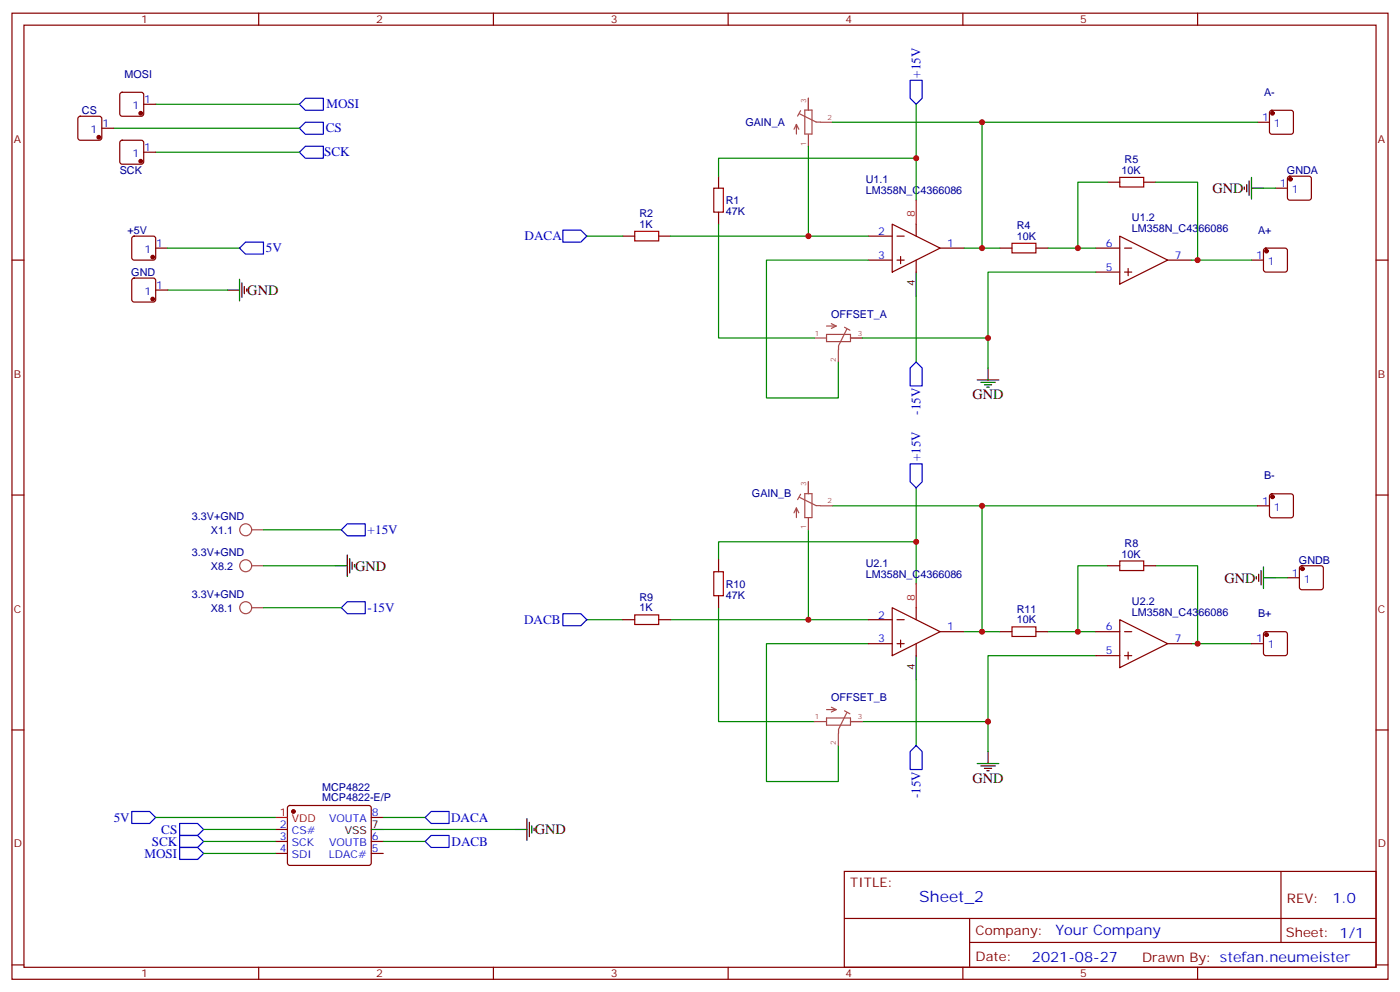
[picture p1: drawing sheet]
<svg xmlns="http://www.w3.org/2000/svg" width="412mm" height="292mm" viewBox="0 0 412 292" stroke-linecap="round" stroke-linejoin="round" font-family="sans-serif">
<g fill="none" stroke="#870000" stroke-width=".35">
<path d="M3.5 3.9h405.4v284.3h-405.4zM7.1 7.4h398.2v277.3h-398.2zM76.2 3.9v3.5M145.3 3.9v3.5M214.5 3.9v3.5M283.6 3.9v3.5M352.8 3.9v3.5M23.2 34.4l.4-.2h5.7l.5 .2 .2 .5v5.7l-.2 .5-.5 .2h-5.7l-.5-.3-.2-.4v-5.7zM30 37.7h3.5M35.5 27.4l.5-.2h5.6l.5 .2 .2 .5v5.6l-.2 .5-.5 .2h-5.6l-.5-.2-.2-.5v-5.6zM42.3 30.7h3.6M370.4 36h3.5"/>
<path d="M374.2 32.7l.4-.2h5.7l.5 .2 .2 .5v5.6l-.2 .5-.5 .2h-5.7l-.4-.2-.3-.5v-5.6zM35.5 41.5l.5-.2h5.6l.5 .2 .2 .5v5.6l-.2 .5-.5 .2h-5.6l-.5-.2-.2-.5v-5.6zM42.3 44.8h3.6M211.7 51.9v3.5M326.3 53.6h3.5M336.9 53.6h3.5M375.7 55.4h3.5M379.5 52.1l.4-.2h5.7l.5 .2 .2 .5v5.6l-.2 .5-.5 .2h-5.7l-.5-.2-.2-.5v-5.6zM3.5 76.6h3.6M39 69.7l.5-.2h5.7l.5 .2 .2 .5v5.6l-.3 .5-.4 .3h-5.7l-.5-.3-.2-.5v-5.6zM45.9 73h3.5M183.4 69.5h3.6"/>
<path d="M194 69.5h3.6M211.7 62.4v3.6M255.8 76.6h7M255.8 69.5h7M262.8 66l14.1 7-14.1 7.1zM264.2 76.6h2.1M264.2 69.5h2.1M265.3 75.5v2.1M269.9 66v3.5M269.9 76.6v3.5M276.9 73h7.1M294.6 73h3.5"/>
<path d="M305.2 73h3.5M322.8 73h7M329.8 69.5l14.2 7.1-14.2 7zM331.3 73h2.1M332.3 79v2.1M344 76.6h7M368.7 76.6h3.5M372.4 73.2l.5-.2h5.6l.5 .2 .2 .5v5.7l-.2 .5-.5 .2h-5.6l-.5-.3-.2-.4v-5.7zM405.3 76.6h3.6M39 82.1l.5-.3h5.7l.5 .3 .2 .4v5.7l-.3 .5-.4 .2h-5.7l-.5-.2-.2-.5v-5.7zM45.9 85.4h3.5M322.8 80.1h7"/>
<path d="M331.3 80.1h2.1M3.5 145.7h3.6M370.4 148.9h3.5M374.2 145.6l.4-.3h5.7l.5 .3 .2 .4v5.7l-.2 .5-.5 .2h-5.7l-.4-.2-.3-.5v-5.7zM405.3 145.7h3.6M211.7 164.7v3.6M211.7 175.3v3.6M262.8 178.9l14.1 7-14.1 7.1zM269.9 178.9v3.5M326.3 166.5h3.5M336.9 166.5h3.5M379.2 170h3.6"/>
<path d="M383 166.7l.5-.2h5.6l.5 .2 .2 .5v5.7l-.2 .5-.5 .2h-5.6l-.5-.3-.2-.4v-5.7zM183.4 182.4h3.6M194 182.4h3.6M255.8 189.4h7M255.8 182.4h7M264.2 189.4h2.1M264.2 182.4h2.1M265.3 188.4v2.1M269.9 189.4v3.6M276.9 185.9h7.1M294.6 185.9h3.5M305.2 185.9h3.5"/>
<path d="M322.8 185.9h7M322.8 193h7M329.8 182.4l14.2 7-14.2 7.1zM331.3 185.9h2.1M331.3 193h2.1M332.3 191.9v2.1M344 189.4h7M368.7 189.4h3.5M372.4 186.1l.5-.2h5.6l.5 .2 .2 .5v5.7l-.2 .5-.5 .2h-5.6l-.5-.3-.2-.4v-5.7zM3.5 214.8h3.6M405.3 214.8h3.6M84.9 237.3l.5-.2h23.3l.5 .2 .2 .5-.1 16.5-.6 .4-23.6-.1-.4-.6v-16.2z"/>
<path d="M81.1 244.1h3.6M81.1 247.6h3.6M81.1 251.2h3.6M109.4 247.6h3.5M109.4 251.2h3.5M109.4 240.6h3.5M248.7 256.5h156.6v28.2h-156.6zM377.3 256.5v20.9M248.7 270.3h156.5M285.6 277.4h119.6M285.6 270.3v14.1M3.5 284h3.6"/>
<path d="M76.2 284.7v3.5M145.3 284.7v3.5M214.5 284.7v3.5M283.6 284.7v3.5M352.8 284.7v3.5M405.3 284h3.6"/>
</g>
<g fill="none" stroke="#a64a4a" stroke-width=".35">
<path d="M234.6 36.6v2.9M234.6 36.6l-.7 1.4M234.6 36.6l.7 1.4M235.5 33.5l4.9 2.4h1.3M235.8 32.6l-.9 1.6M237.1 32.4h2.1v7.1h-2.1zM238.1 28.9v3.5M238.1 39.6v3.4M241.7 36h3.5M239.9 99.5h3.5M243.5 98.4h7v2.1h-7zM243.5 96h2.8"/>
<path d="M244.9 95.2l1.4 .8M246.3 96l-1.4 .7M248.8 96.3l1.6 .9M249.4 96.9l-2.4 4.9v1.2M250.5 99.5h3.6M246.9 103.1v3.4M74.1 155.8a1.76 1.76 0 0 0-2.7-1.4 1.76 1.76 0 0 0 .1 3.1 1.76 1.76 0 0 0 2.6-1.6h3.5M234.6 149.5v2.8M234.6 149.5l-.7 1.4M234.6 149.5l.7 1.4M235.5 146.4l4.9 2.4h1.3M235.8 145.5l-.9 1.6"/>
<path d="M237.1 145.3h2.1v7h-2.1zM238.1 141.8v3.5M238.1 152.5v3.4M241.7 148.9h3.5M74.1 166.4a1.76 1.76 0 0 0-2.7-1.4 1.76 1.76 0 0 0 .1 3 1.76 1.76 0 0 0 2.6-1.5h3.5M74.1 178.7a1.76 1.76 0 0 0-2.7-1.3 1.76 1.76 0 0 0 .1 3 1.76 1.76 0 0 0 2.6-1.5h3.5M239.9 212.4h3.5M243.5 211.3h7v2.1h-7zM243.5 208.8h2.8M244.9 208.1l1.4 .7M246.3 208.8l-1.4 .7M246.9 216v3.4"/>
<path d="M248.8 209.2l1.6 .9M249.4 209.8l-2.4 4.9v1.2M250.5 212.4h3.6"/>
</g>
<g fill="#870000" stroke="#870000" stroke-width=".35">
<circle cx="86.4" cy="238.8" r=".53"/>
<circle cx="45" cy="88" r=".53"/>
<circle cx="373.1" cy="73.9" r=".53"/>
<circle cx="374.8" cy="33.3" r=".53"/>
<circle cx="374.8" cy="146.2" r=".53"/>
<circle cx="373.1" cy="186.8" r=".53"/>
<circle cx="45" cy="75.7" r=".53"/>
<circle cx="41.5" cy="47.4" r=".53"/>
<circle cx="29.1" cy="40.4" r=".53"/>
<circle cx="41.5" cy="33.3" r=".53"/>
<circle cx="380.1" cy="52.7" r=".53"/>
<circle cx="383.6" cy="167.4" r=".53"/>
</g>
<path d="M269.9 58.9v7.1M269.9 171.8v7.1M81.1 240.6h3.6" fill="none" stroke="#f00" stroke-width=".35"/>
<g fill="none" stroke="#000" stroke-width=".35">
<path d="M366.5 55v.7M367.2 54.3v2.1M367.9 53.3v4.2M368.7 55.4h3.5M368.7 52.2v6.4M67 85.4h3.6M70.6 82.2v6.3M71.3 83.3v4.2M72 84.3v2.1M72.7 85v.7M269.9 80.1v7M287.9 111.8h6.3"/>
<path d="M288.9 112.5h4.3M290 113.2h2.1M290.7 113.9h.7M291 108.3v3.5M98.8 166.5h3.5M102.3 163.3v6.4M103 164.4v4.2M103.7 165.5v2.1M104.4 166.2v.7M370.1 169.7v.7M370.8 169v2.1M371.5 167.9v4.3"/>
<path d="M372.2 170h3.5M372.2 166.9v6.3M269.9 193v7M287.9 224.7h6.3M288.9 225.4h4.3M290 226.1h2.1M290.7 226.8h.7M291 221.2v3.5M109.4 244.1h3.5M151.7 244.1h3.5M155.2 240.9v6.4M155.9 242v4.2"/>
<path d="M156.6 243.1v2.1M157.3 243.8v.7"/>
</g>
<g fill="none" stroke="#00f" stroke-width=".35">
<path d="M88.2 37.7l1.8-1.7h5.2v3.5h-5.2zM90 28.9h5.2v3.6h-5.2l-1.8-1.8zM268.1 23.6h3.5v5.3l-1.7 1.8-1.8-1.8zM88.2 44.8l1.8-1.8h5.2v3.6h-5.2zM70.6 73l1.7-1.7h5.3v3.5h-5.3zM165.8 67.7h5.3l1.8 1.8-1.8 1.8h-5.3zM268.1 108.3l1.8-1.8 1.7 1.8v5.3h-3.5zM268.1 136.5h3.5v5.3l-1.7 1.8-1.8-1.8zM100.5 155.9l1.8-1.7h5.3v3.5h-5.3zM100.5 178.9l1.8-1.8h5.3v3.5h-5.3zM165.8 180.6h5.3l1.8 1.8-1.8 1.7h-5.3zM38.8 238.8h5.3l1.8 1.8-1.8 1.8h-5.3z"/>
<path d="M268.1 221.2l1.8-1.8 1.7 1.8v5.3h-3.5zM52.9 242.4h5.3l1.8 1.7-1.8 1.8h-5.3zM52.9 245.9h5.3l1.8 1.7-1.8 1.8h-5.3zM52.9 249.4h5.3l1.8 1.8-1.8 1.7h-5.3zM125.2 240.6l1.8-1.8h5.3v3.6h-5.3zM127 245.9h5.3v3.5h-5.3l-1.8-1.8z"/>
</g>
<g fill="none" stroke="#008700" stroke-width=".35">
<path d="M33.5 37.7h54.7M45.9 30.7h42.3M245.2 36h44.1v37M269.9 30.7v28.2M289.3 36h81.1M45.9 44.8h42.3M238.1 43v26.5M269.9 46.6h-58.2v5.3M326.3 53.6h-8.8v19.4M340.4 53.6h12.4v23M372.2 55.4h3.5M49.4 73h21.2"/>
<path d="M172.9 69.5h10.5M197.6 69.5h58.2M211.7 66v33.5h28.2M255.8 76.6h-30v40.5h21.1v-10.6M284 73h10.6M308.7 73h14.1M351 76.6h17.7M49.4 85.4h17.6M254 99.5h37v8.8M269.9 87.1v19.4M322.8 80.1h-31.8v19.4M77.6 155.9h22.9"/>
<path d="M238.1 155.9v26.5M245.2 148.9h44.1v37M269.9 159.5h-58.2v5.2M269.9 143.6v28.2M289.3 148.9h81.1M77.6 178.9h22.9M77.6 166.5h21.2M211.7 178.9v33.5h28.2M326.3 166.5h-8.8v19.4M340.4 166.5h12.4v22.9M375.7 170h3.5M172.9 182.4h10.5"/>
<path d="M197.6 182.4h58.2M255.8 189.4h-30v40.6h21.1v-10.6M284 185.9h10.6M308.7 185.9h14.1M322.8 193h-31.8v19.4M351 189.4h17.7M254 212.4h37v8.8M269.9 200v19.4M45.9 240.6h35.2M60 247.6h21.1M60 244.1h21.1M60 251.2h21.1"/>
<path d="M112.9 240.6h12.3M112.9 247.6h12.3M112.9 244.1h38.8"/>
</g>
<path d="M210.3 55.4h2.8v7h-2.8zM329.8 52.2h7.1v2.8h-7.1zM187 68.1h7v2.8h-7zM298.1 71.6h7.1v2.8h-7.1zM210.3 168.3h2.8v7h-2.8zM329.8 165.1h7.1v2.8h-7.1zM187 181h7v2.8h-7zM298.1 184.5h7.1v2.8h-7.1z" fill="none" stroke="#a10000" stroke-width=".35"/>
<g fill="#c00">
<circle cx="269.9" cy="46.6" r=".88"/>
<circle cx="291" cy="99.5" r=".88"/>
<circle cx="317.5" cy="73" r=".88"/>
<circle cx="238.1" cy="69.5" r=".88"/>
<circle cx="289.3" cy="73" r=".88"/>
<circle cx="289.3" cy="36" r=".88"/>
<circle cx="352.8" cy="76.6" r=".88"/>
<circle cx="352.8" cy="189.4" r=".88"/>
<circle cx="289.3" cy="148.9" r=".88"/>
<circle cx="289.3" cy="185.9" r=".88"/>
<circle cx="238.1" cy="182.4" r=".88"/>
<circle cx="317.5" cy="185.9" r=".88"/>
<circle cx="291" cy="212.4" r=".88"/>
<circle cx="269.9" cy="159.5" r=".88"/>
</g>
<text font-size="4.6" fill="#00f" x="270.8" y="265.5">Sheet_2</text>
<g font-size="4.2">
<text x="357.2" y="56.8">GND</text>
<text x="72.8" y="86.8">GND</text>
<text x="286.5" y="117.5">GND</text>
<text x="104.6" y="167.9">GND</text>
<text x="360.7" y="171.4">GND</text>
<text x="286.5" y="230.4">GND</text>
<text x="157.5" y="245.6">GND</text>
</g>
<g font-size="4.2" fill="#00f">
<text x="392.5" y="265.7">1.0</text>
<text x="310.9" y="275.3">Your Company</text>
<text x="304" y="283.1">2021-08-27</text>
</g>
<g font-size="3.9" fill="#00f">
<text x="271.1" y="22.9" transform="rotate(-90 271.1 22.9)">+15V</text>
<text x="96.1" y="31.9">MOSI</text>
<text x="95.9" y="39">CS</text>
<text x="95.5" y="46">SCK</text>
<text x="154.5" y="70.7">DACA</text>
<text x="78.3" y="74.3">5V</text>
<text x="271.1" y="122" transform="rotate(-90 271.1 122)">-15V</text>
<text x="271.1" y="135.8" transform="rotate(-90 271.1 135.8)">+15V</text>
<text x="108.3" y="157.2">+15V</text>
<text x="108.3" y="180.1">-15V</text>
<text x="154.4" y="183.6">DACB</text>
<text x="271.1" y="234.9" transform="rotate(-90 271.1 234.9)">-15V</text>
<text x="33.5" y="241.9">5V</text>
<text x="47.5" y="245.4">CS</text>
<text x="132.9" y="241.9">DACA</text>
<text x="44.7" y="248.9">SCK</text>
<text x="133" y="249">DACB</text>
<text x="42.5" y="252.4">MOSI</text>
</g>
<g font-size="3.9" fill="#800">
<text x="250.5" y="261.1">TITLE:</text>
<text x="379.1" y="265.7">REV:</text>
<text x="287.4" y="275.3">Company:</text>
<text x="378.7" y="275.9">Sheet: 1/1</text>
<text x="287.4" y="282.9">Date:</text>
<text x="336.4" y="283">Drawn By: stefan.neumeister</text>
</g>
<g font-size="3.2" fill="#800">
<text x="41.6" y="6.9">1</text>
<text x="110.8" y="6.9">2</text>
<text x="179.9" y="6.9">3</text>
<text x="249.1" y="6.9">4</text>
<text x="318.2" y="6.9">5</text>
<text x="4.1" y="42">A</text>
<text x="405.9" y="42">A</text>
<text x="4.1" y="111.1">B</text>
<text x="405.9" y="111.1">B</text>
<text x="4.1" y="180.3">C</text>
<text x="405.9" y="180.3">C</text>
<text x="4.1" y="249.4">D</text>
<text x="405.9" y="249.4">D</text>
<text x="41.6" y="287.7">1</text>
<text x="110.8" y="287.7">2</text>
<text x="179.9" y="287.7">3</text>
<text x="249.1" y="287.7">4</text>
<text x="318.2" y="287.7">5</text>
</g>
<g font-size="3.2" fill="#000080">
<text x="36.7" y="22.9">MOSI</text>
<text x="372.3" y="28.2">A-</text>
<text x="24.1" y="33.6">CS</text>
<text x="219.6" y="37.1">GAIN_A</text>
<text x="35.3" y="51.2">SCK</text>
<text x="255.1" y="54">U1.1</text>
<text x="330.4" y="51.2">10K</text>
<text x="331.3" y="48">R5</text>
<text x="379.1" y="51.2">GNDA</text>
<text x="255.1" y="57.1">LM358N_C4366086</text>
<text x="188.4" y="63.9">R2</text>
<text x="213.8" y="63.3">47K</text>
<text x="213.8" y="60">R1</text>
<text x="333.4" y="65.1">U1.2</text>
<text x="37.6" y="68.9">+5V</text>
<text x="188.4" y="67">1K</text>
<text x="299.5" y="70.6">10K</text>
<text x="299.5" y="67.4">R4</text>
<text x="333.4" y="68.3">LM358N_C4366086</text>
<text x="370.6" y="68.7">A+</text>
<text x="38.7" y="81.2">GND</text>
<text x="244.8" y="93.6">OFFSET_A</text>
<text x="372.3" y="141.1">B-</text>
<text x="221.5" y="146.4">GAIN_B</text>
<text x="56.5" y="153.1">3.3V+GND</text>
<text x="62.2" y="157.1">X1.1</text>
<text x="331.3" y="160.9">R8</text>
<text x="56.5" y="163.7">3.3V+GND</text>
<text x="62.2" y="167.7">X8.2</text>
<text x="255.1" y="166.9">U2.1</text>
<text x="330.4" y="164.1">10K</text>
<text x="382.6" y="165.9">GNDB</text>
<text x="213.8" y="172.9">R10</text>
<text x="255.1" y="170">LM358N_C4366086</text>
<text x="56.5" y="176">3.3V+GND</text>
<text x="188.4" y="179.9">1K</text>
<text x="188.4" y="176.8">R9</text>
<text x="213.8" y="176.2">47K</text>
<text x="333.4" y="178">U2.2</text>
<text x="62.2" y="180">X8.1</text>
<text x="299.5" y="183.4">10K</text>
<text x="299.5" y="180.3">R11</text>
<text x="333.4" y="181.2">LM358N_C4366086</text>
<text x="370.6" y="181.6">B+</text>
<text x="244.8" y="206.4">OFFSET_B</text>
<text x="94.9" y="232.7">MCP4822</text>
<text x="94.9" y="235.9">MCP4822-E/P</text>
</g>
<g font-size="3.2" fill="#00f">
<text x="39" y="32.1">1</text>
<text x="42.5" y="30.3">1</text>
<text x="371.8" y="35.6">1</text>
<text x="26.7" y="39.2">1</text>
<text x="30.2" y="37.4">1</text>
<text x="375.2" y="37.4">1</text>
<text x="39" y="46.2">1</text>
<text x="42.5" y="44.4">1</text>
<text x="377" y="55">1</text>
<text x="380.5" y="56.8">1</text>
<text x="258.7" y="69.1">2</text>
<text x="42.5" y="74.4">1</text>
<text x="46" y="72.7">1</text>
<text x="258.7" y="76.2">3</text>
<text x="279" y="72.7">1</text>
<text x="325.7" y="72.7">6</text>
<text x="346.1" y="76.2">7</text>
<text x="370" y="76.2">1</text>
<text x="373.5" y="78">1</text>
<text x="325.7" y="79.7">5</text>
<text x="42.5" y="86.8">1</text>
<text x="46" y="85">1</text>
<text x="371.8" y="148.5">1</text>
<text x="375.2" y="150.3">1</text>
<text x="380.6" y="169.7">1</text>
<text x="384.1" y="171.4">1</text>
<text x="258.7" y="182">2</text>
<text x="279" y="185.6">1</text>
<text x="325.7" y="185.6">6</text>
<text x="258.7" y="189.1">3</text>
<text x="346.1" y="189.1">7</text>
<text x="370" y="189.1">1</text>
<text x="373.5" y="190.9">1</text>
<text x="325.7" y="192.6">5</text>
<text x="82.5" y="243.8">2</text>
<text x="86" y="245.5">CS#</text>
<text x="96.9" y="242">VOUTA</text>
<text x="109.5" y="240.2">8</text>
<text x="82.5" y="247.3">3</text>
<text x="82.5" y="250.8">4</text>
<text x="86" y="249.1">SCK</text>
<text x="96.9" y="249.1">VOUTB</text>
<text x="109.5" y="250.8">5</text>
<text x="109.5" y="247.3">6</text>
<text x="86" y="252.6">SDI</text>
<text x="96.9" y="252.6">LDAC#</text>
</g>
<g font-size="3.2" fill="#f00">
<text x="269.5" y="63.9" transform="rotate(-90 269.5 63.9)">8</text>
<text x="269.5" y="176.7" transform="rotate(-90 269.5 176.7)">8</text>
<text x="82.5" y="240.2">1</text>
<text x="86" y="242">VDD</text>
</g>
<g font-size="3.2">
<text x="269.5" y="84.2" transform="rotate(-90 269.5 84.2)">4</text>
<text x="269.5" y="197.1" transform="rotate(-90 269.5 197.1)">4</text>
<text x="101.6" y="245.5">VSS</text>
<text x="109.5" y="243.8">7</text>
</g>
<g font-size="2.1" fill="#a54b4b">
<text x="237.4" y="30.3" transform="rotate(-90 237.4 30.3)">3</text>
<text x="243.8" y="35.2">2</text>
<text x="237.4" y="42.9" transform="rotate(-90 237.4 42.9)">1</text>
<text x="240" y="98.8">1</text>
<text x="252.7" y="98.8">3</text>
<text x="246.2" y="106.5" transform="rotate(-90 246.2 106.5)">2</text>
<text x="237.4" y="143.2" transform="rotate(-90 237.4 143.2)">3</text>
<text x="243.8" y="148.1">2</text>
<text x="237.4" y="155.8" transform="rotate(-90 237.4 155.8)">1</text>
<text x="240" y="211.7">1</text>
<text x="252.7" y="211.7">3</text>
<text x="246.2" y="219.4" transform="rotate(-90 246.2 219.4)">2</text>
</g>
</svg>
